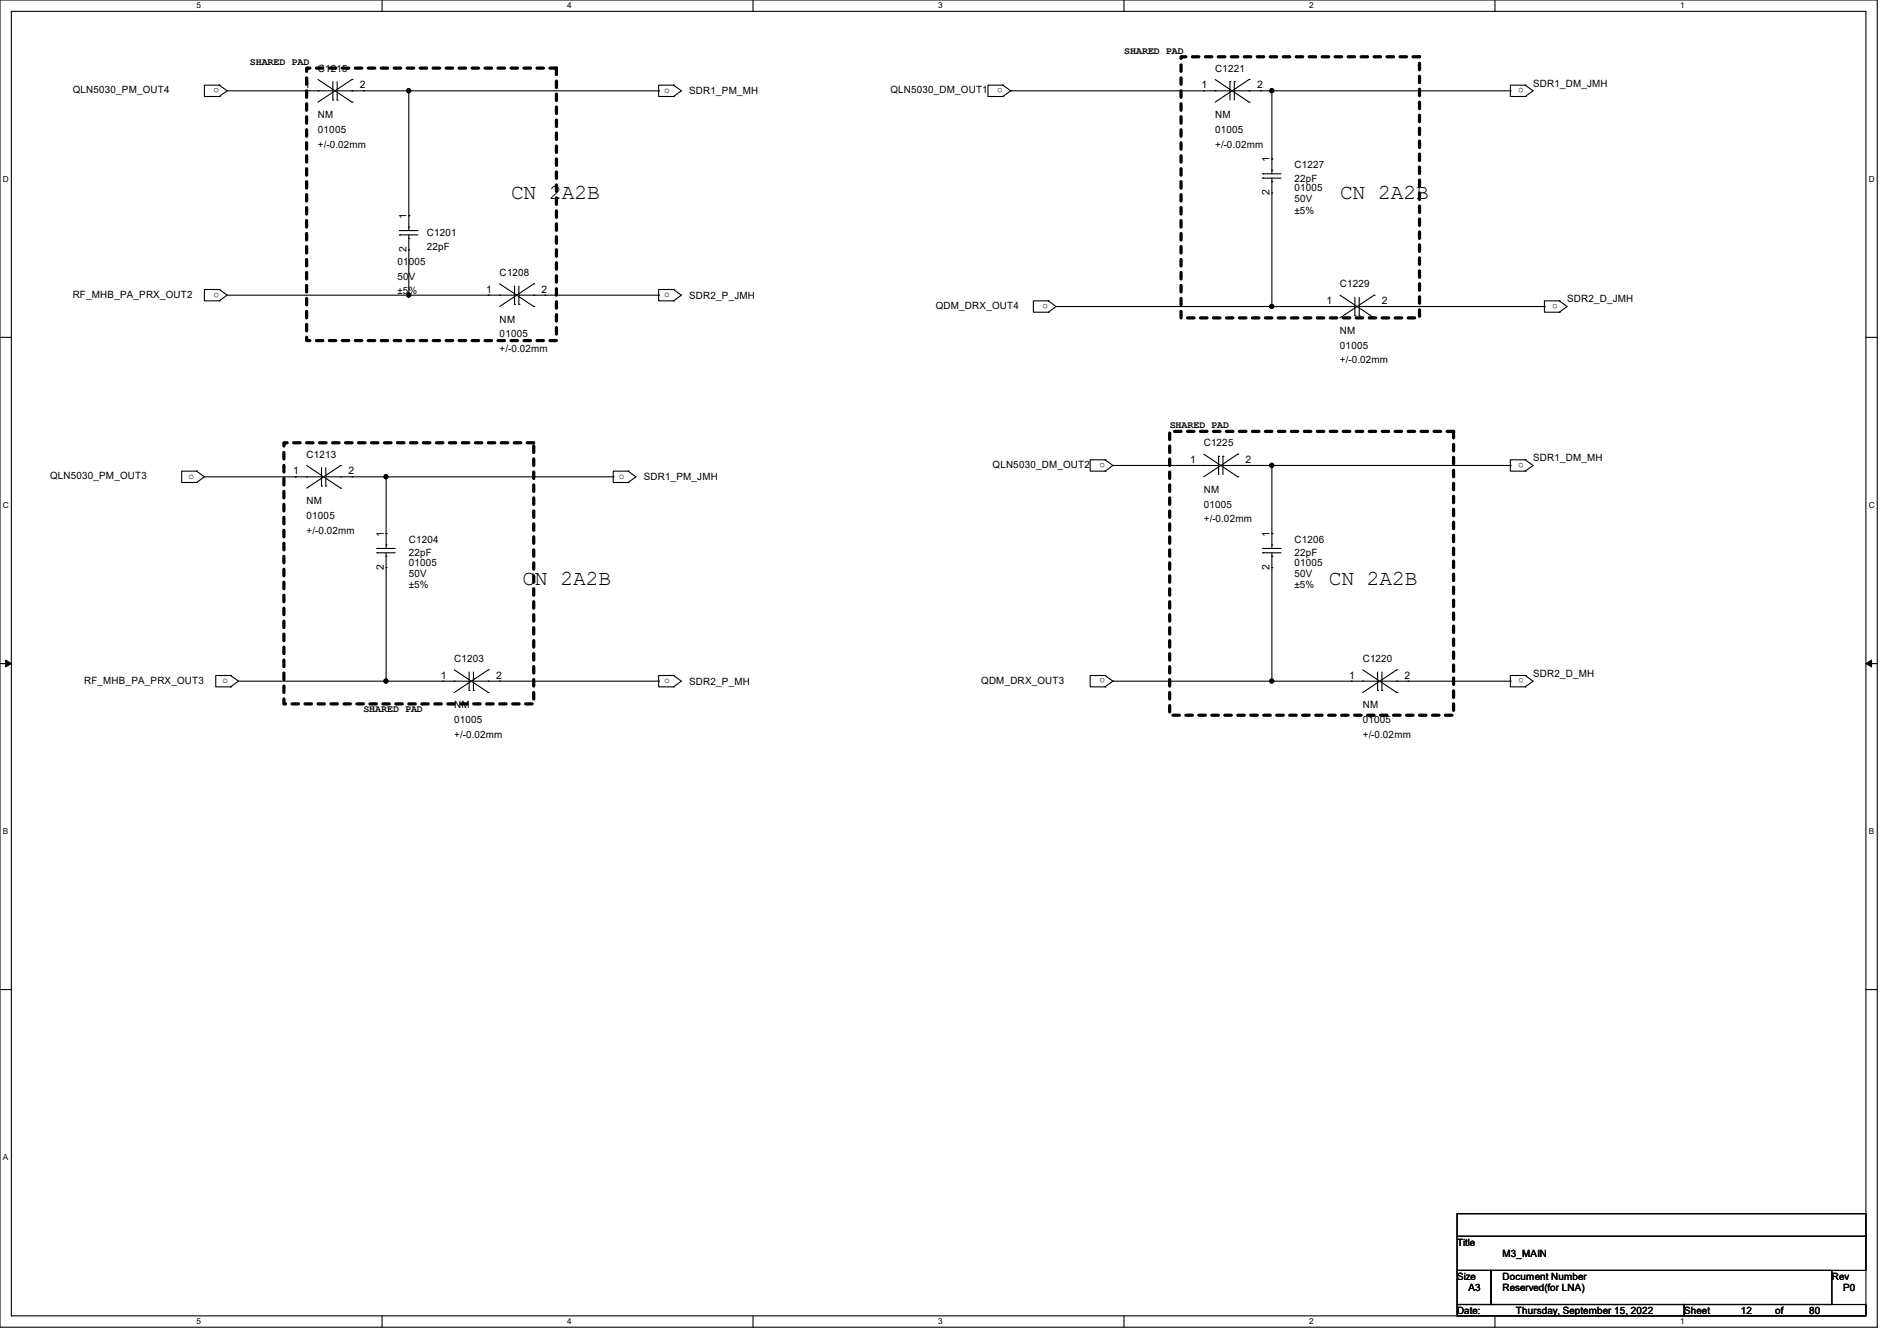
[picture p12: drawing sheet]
<svg xmlns="http://www.w3.org/2000/svg" width="297mm" height="210mm" viewBox="0 0 297 210" stroke-linecap="round" stroke-linejoin="round" font-family="sans-serif">
<path d="M0 0h293.9v207.9h-293.9zM1.8 1.8h290.3v204.3h-290.3z" fill="none" stroke="#000" stroke-width=".17"/>
<g fill="#fff">
<path d="M30.8 .2h.7v1.4h-.7z"/>
<path d="M30.8 206.2h.7v1.4h-.7z"/>
</g>
<path d="M59.8 0v1.8M59.8 206.1v1.8" fill="none" stroke="#000" stroke-width=".17"/>
<g fill="#fff">
<path d="M88.8 .2h.7v1.4h-.7z"/>
<path d="M88.8 206.2h.7v1.4h-.7z"/>
</g>
<path d="M117.9 0v1.8M117.9 206.1v1.8" fill="none" stroke="#000" stroke-width=".17"/>
<g fill="#fff">
<path d="M146.9 .2h.7v1.4h-.7z"/>
<path d="M146.9 206.2h.7v1.4h-.7z"/>
</g>
<path d="M176 0v1.8M176 206.1v1.8" fill="none" stroke="#000" stroke-width=".17"/>
<g fill="#fff">
<path d="M205 .2h.7v1.4h-.7z"/>
<path d="M205 206.2h.7v1.4h-.7z"/>
</g>
<path d="M234.1 0v1.8M234.1 206.1v1.8" fill="none" stroke="#000" stroke-width=".17"/>
<g fill="#fff">
<path d="M263.1 .2h.6v1.4h-.6z"/>
<path d="M263.1 206.2h.6v1.4h-.6z"/>
<path d="M.5 27.3h.9v1.4h-.9z"/>
<path d="M292.6 27.3h.9v1.4h-.9z"/>
<path d="M.5 78.4h.9v1.4h-.9z"/>
<path d="M292.6 78.4h.9v1.4h-.9z"/>
</g>
<path d="M0 52.8h1.8M292.1 52.8h1.8" fill="none" stroke="#000" stroke-width=".17"/>
<g fill="#fff">
<path d="M.5 129.5h.8v1.4h-.8z"/>
<path d="M292.6 129.5h.8v1.4h-.8z"/>
</g>
<path d="M0 103.9h1.8M292.1 103.9h1.8" fill="none" stroke="#000" stroke-width=".17"/>
<path d="M.9 103.4l.9 .5-.9 .5zM292.1 103.9l.9-.5v1z" fill="#000" stroke="#000" stroke-width=".16"/>
<path d="M.5 180.5h.8v1.4h-.8z" fill="#fff"/>
<g fill="none" stroke="#000" stroke-width=".17">
<path d="M34.3 15.1h.1M34.3 13.3h.1M34.3 13.3h-2.3v1.8h2.3M34.3 13.3l1.3 .9M35.6 14.2l-1.3 .9M35.6 14.2h16.5M48 14.2h.1M49.8 14.2h.1M49.8 12.4l5.3 3.6M52.1 15.7h.1M52.1 12.8v2.9M52.8 15.7h.1"/>
<path d="M52.8 14.2h50.3M52.8 12.8v2.9M55.1 14.2h.1M55.1 12.4h.1M55.1 16h.1M55.1 12.4l-5.3 3.6M56.9 14.2h.1M64 14.2h.1M64 14.2v21.9M103.1 14.2h.1M105.5 13.3h.1M105.5 15.1h.1"/>
<path d="M105.5 13.3h-2.4v1.8h2.4M105.5 13.3l1.2 .9-1.2 .9M157 15.1h.1M157 13.3h.1M157 13.3h-2.3v1.8h2.3M157 13.3l1.2 .9M158.2 14.2h.1M158.2 14.2l-1.2 .9M158.2 14.2h34.4M188.5 14.2h.1M190.2 14.2h.1M190.2 12.4l5.4 3.6"/>
<path d="M192.6 12.8h.1M192.6 12.8v2.9M193.3 12.8h.1M193.3 12.8v2.9M193.3 14.2h43.2M195.6 14.2h.1M195.6 16h.1M195.6 12.4h.1M195.6 12.4l-5.4 3.6M197.4 14.2h.1M199.1 14.2h.1M199.1 14.2v13"/>
<path d="M236.5 14.2h.1M238.8 15.1h.1M238.8 13.3h.1M238.8 13.3h-2.3v1.8h2.3M238.8 13.3l1.2 .9-1.2 .9M62.6 36.1h.1M62.6 36.8h.1M62.6 36.1h2.8M62.6 36.8h2.8M64 35.6h.1M64 37.3h.1M64 33.8h.1"/>
<path d="M64 39.1h.1M64 36.8v9.4M197.7 27.2h.1M197.7 27.9h.1M197.7 27.2h2.9M197.7 27.9h2.9M199.1 26.7h.1M199.1 28.4h.1M199.1 24.9h.1M199.1 30.2h.1M199.1 27.9v20.1M34.3 47.1h.1"/>
<path d="M34.3 45.3h.1M34.3 45.3h-2.3v1.8h2.3M34.3 45.3l1.3 .9M35.6 46.2l-1.3 .9M35.6 46.2h45M64 46.2h.1M76.5 46.2h.1M78.2 46.2h.1M78.2 44.4l5.4 3.6M80.6 47.7h.1M80.6 44.8v2.9M81.2 47.7h.1"/>
<path d="M81.2 44.8v2.9M81.2 46.2h21.9M83.6 46.2h.1M83.6 44.4h.1M83.6 48h.1M83.6 44.4l-5.4 3.6M85.3 46.2h.1M103.1 46.2h.1M105.5 45.3h.1M105.5 47.1h.1M105.5 45.3h-2.4v1.8h2.4M105.5 45.3l1.2 .9-1.2 .9"/>
<path d="M164.1 48.9h.1M164.1 47.1h.1M164.1 47.1h-2.3v1.8h2.3M164.1 47.1l1.3 .9M165.4 48l-1.3 .9M165.4 48h46.7M199.1 48h.1M208 48h.1M209.8 48h.1M209.8 46.2l5.3 3.6M212.1 49.4h.1M212.1 46.6v2.8"/>
<path d="M212.8 49.4h.1M212.8 46.6v2.8M212.8 48h29M215.1 48h.1M215.1 46.2h.1M215.1 49.8h.1M215.1 46.2l-5.3 3.6M216.9 48h.1M241.8 48h.1M244.1 48.9h.1M244.1 47.1h.1M244.1 47.1h-2.3v1.8h2.3"/>
<path d="M244.1 47.1l1.3 .9-1.3 .9M30.8 73.8h.1M30.8 75.6h.1M30.8 73.8h-2.4v1.8h2.4M30.8 73.8l1.2 .9M32 74.7l-1.2 .9M32 74.7h18.3M46.2 74.7h.1M48 74.7h.1M48 72.9l5.3 3.6M50.3 76.1h.1M50.3 73.2v2.9"/>
<path d="M51 76.1h.1M51 73.2v2.9M51 74.7h45M53.3 74.7h.1M53.3 72.9h.1M53.3 76.5h.1M53.3 72.9l-5.3 3.6M55.1 74.7h.1M60.5 74.7h.1M60.5 74.7v11.2M96 74.7h.1M98.3 73.8h.1"/>
<path d="M98.3 75.6h.1M98.3 73.8h-2.3v1.8h2.3M98.3 73.8l1.3 .9-1.3 .9M173 73.8h.1M173 72h.1M173 72h-2.3v1.8h2.3M173 72l1.2 .9M174.2 72.9h.1M174.2 72.9l-1.2 .9M174.2 72.9h16.6M186.7 72.9h.1M188.5 72.9h.1"/>
<path d="M188.5 71.1l5.3 3.6M190.8 71.5h.1M190.8 71.5v2.8M191.5 71.5h.1M191.5 71.5v2.8M191.5 72.9h45M193.8 72.9h.1M193.8 74.7h.1M193.8 71.1h.1M193.8 71.1l-5.3 3.6M195.6 72.9h.1M199.1 72.9h.1"/>
<path d="M199.1 72.9v13M236.5 72.9h.1M238.8 73.8h.1M238.8 72h.1M238.8 72h-2.3v1.8h2.3M238.8 72l1.2 .9-1.2 .9M59 85.9h.1M59 86.6h.1M59 85.9h2.9M59 86.6h2.9M60.5 85.3h.1M60.5 87.1h.1"/>
<path d="M60.5 83.6h.1M60.5 88.9h.1M60.5 86.6v20.1M197.7 85.9h.1M197.7 86.6h.1M197.7 85.9h2.9M197.7 86.6h2.9M199.1 85.3h.1M199.1 87.1h.1M199.1 83.6h.1M199.1 88.9h.1M199.1 86.6v20.1"/>
<path d="M36.1 105.8h.1M36.1 107.6h.1M36.1 105.8h-2.3v1.8h2.3M36.1 105.8l1.2 .9M37.3 106.7l-1.2 .9M37.3 106.7h36.1M60.5 106.7h.1M69.3 106.7h.1M71.1 106.7h.1M71.1 104.9l5.4 3.6M73.4 108.1h.1M73.4 105.2v2.9"/>
<path d="M74.1 108.1h.1M74.1 105.2v2.9M74.1 106.7h29M76.5 106.7h.1M76.5 104.9h.1M76.5 108.5h.1M76.5 104.9l-5.4 3.6M78.2 106.7h.1M103.1 106.7h.1M105.5 105.8h.1M105.5 107.6h.1M105.5 105.8h-2.4v1.8h2.4"/>
<path d="M105.5 105.8l1.2 .9-1.2 .9M173 107.6h.1M173 105.8h.1M173 105.8h-2.3v1.8h2.3M173 105.8l1.2 .9M174.2 106.7h.1M174.2 106.7l-1.2 .9M174.2 106.7h41.5M199.1 106.7h.1M211.6 106.7h.1M213.4 106.7h.1M213.4 104.9l5.3 3.6"/>
<path d="M215.7 108.1h.1M215.7 105.2v2.9M216.4 108.1h.1M216.4 106.7h20.1M216.4 105.2v2.9M218.7 106.7h.1M218.7 104.9h.1M218.7 108.5h.1M218.7 104.9l-5.3 3.6M220.5 106.7h.1M236.5 106.7h.1M238.8 107.6h.1"/>
<path d="M238.8 105.8h.1M238.8 105.8h-2.3v1.8h2.3M238.8 105.8l1.2 .9-1.2 .9M0 155h1.8M292.1 155h1.8M228.1 190.1h64v3.5h-64zM228.1 193.6h64v5.4h-64zM228.1 199h5.4v5.3h-5.4zM233.5 199h53.3v5.3h-53.3zM228.1 204.3h35.6v1.8h-35.6zM263.7 204.3h28.4v1.8h-28.4z"/>
</g>
<path d="M48 10.7h39.1v42.6h-39.1zM184.9 8.9h37.3v40.9h-37.3zM44.4 69.3h39.2v40.9h-39.2zM183.1 67.6h44.5v44.4h-44.5z" fill="none" stroke="#000" stroke-width=".51" stroke-dasharray="1 1"/>
<g fill="#000" stroke="#000" stroke-width=".17">
<circle cx="64" cy="14.2" r=".32"/>
<circle cx="199.1" cy="14.2" r=".32"/>
<circle cx="64" cy="46.2" r=".32"/>
<circle cx="199.1" cy="48" r=".32"/>
<circle cx="60.4" cy="74.7" r=".32"/>
<circle cx="199.1" cy="72.9" r=".32"/>
<circle cx="60.4" cy="106.7" r=".32"/>
<circle cx="199.1" cy="106.7" r=".32"/>
</g>
<g font-size="3.3">
<text x="80" y="31.1">CN 2A2B</text>
<text x="209.8" y="31.1">CN 2A2B</text>
<text x="81.8" y="91.6">CN 2A2B</text>
<text x="208" y="91.6">CN 2A2B</text>
</g>
<g font-size="1.6">
<text x="39.1" y="10.2">SHARED PAD</text>
<text x="49.8" y="11.2">C1215</text>
<text x="176" y="8.4">SHARED PAD</text>
<text x="190.2" y="11.2">C1221</text>
<text x="11.4" y="14.6">QLN5030_PM_OUT4</text>
<text x="34.3" y="13.8" transform="rotate(-180 34.3 13.8)">o</text>
<text x="47.7" y="13.8">1</text>
<text x="56.3" y="13.8">2</text>
<text x="104" y="14.6">o</text>
<text x="107.9" y="14.8">SDR1_PM_MH</text>
<text x="139.4" y="14.6">QLN5030_DM_OUT1</text>
<text x="157" y="13.8" transform="rotate(-180 157 13.8)">o</text>
<text x="188.1" y="13.8">1</text>
<text x="196.8" y="13.8">2</text>
<text x="238.6" y="13.8" transform="rotate(-180 238.6 13.8)">o</text>
<text x="240" y="13.6">SDR1_DM_JMH</text>
<text x="49.8" y="18.5">NM</text>
<text x="49.8" y="20.8">01005</text>
<text x="49.8" y="23.1">+/-0.02mm</text>
<text x="190.2" y="18.5">NM</text>
<text x="190.2" y="20.8">01005</text>
<text x="190.2" y="23.1">+/-0.02mm</text>
<text x="198.8" y="25.4" transform="rotate(-90 198.8 25.4)">1</text>
<text x="202.7" y="26.3">C1227</text>
<text x="202.7" y="28.5">22pF</text>
<text x="202.7" y="29.9">01005</text>
<text x="63.6" y="34.3" transform="rotate(-90 63.6 34.3)">1</text>
<text x="198.8" y="30.6" transform="rotate(-90 198.8 30.6)">2</text>
<text x="202.7" y="31.7">50V</text>
<text x="202.7" y="33.4">±5%</text>
<text x="62.2" y="41.4">01005</text>
<text x="63.6" y="39.5" transform="rotate(-90 63.6 39.5)">2</text>
<text x="66.8" y="37">C1201</text>
<text x="66.8" y="39.1">22pF</text>
<text x="11.4" y="46.6">RF_MHB_PA_PRX_OUT2</text>
<text x="34.3" y="45.8" transform="rotate(-180 34.3 45.8)">o</text>
<text x="62.2" y="43.8">50V</text>
<text x="62.2" y="46.1">±5%</text>
<text x="76.1" y="45.9">1</text>
<text x="78.2" y="43.2">C1208</text>
<text x="84.8" y="45.9">2</text>
<text x="104" y="46.6">o</text>
<text x="107.9" y="46.8">SDR2_P_JMH</text>
<text x="164.1" y="47.6" transform="rotate(-180 164.1 47.6)">o</text>
<text x="207.7" y="47.6">1</text>
<text x="209.8" y="45">C1229</text>
<text x="216.4" y="47.6">2</text>
<text x="243.9" y="47.6" transform="rotate(-180 243.9 47.6)">o</text>
<text x="245.4" y="47.3">SDR2_D_JMH</text>
<text x="78.2" y="50.5">NM</text>
<text x="78.2" y="52.8">01005</text>
<text x="146.5" y="48.4">QDM_DRX_OUT4</text>
<text x="209.8" y="52.3">NM</text>
<text x="78.2" y="55.1">+/-0.02mm</text>
<text x="209.8" y="54.6">01005</text>
<text x="209.8" y="56.9">+/-0.02mm</text>
<text x="48" y="71.7">C1213</text>
<text x="183.1" y="67.1">SHARED PAD</text>
<text x="188.5" y="69.9">C1225</text>
<text x="7.8" y="75.1">QLN5030_PM_OUT3</text>
<text x="29.5" y="75">o</text>
<text x="45.9" y="74.3">1</text>
<text x="54.6" y="74.3">2</text>
<text x="96.9" y="75">o</text>
<text x="100.8" y="75.2">SDR1_PM_JMH</text>
<text x="155.4" y="73.3">QLN5030_DM_OUT2</text>
<text x="173" y="72.5" transform="rotate(-180 173 72.5)">o</text>
<text x="186.4" y="72.5">1</text>
<text x="188.5" y="77.2">NM</text>
<text x="195" y="72.5">2</text>
<text x="238.6" y="72.5" transform="rotate(-180 238.6 72.5)">o</text>
<text x="240" y="72.2">SDR1_DM_MH</text>
<text x="48" y="79">NM</text>
<text x="48" y="81.3">01005</text>
<text x="48" y="83.6">+/-0.02mm</text>
<text x="188.5" y="79.5">01005</text>
<text x="188.5" y="81.8">+/-0.02mm</text>
<text x="60.1" y="89.2" transform="rotate(-90 60.1 89.2)">2</text>
<text x="60.1" y="84.1" transform="rotate(-90 60.1 84.1)">1</text>
<text x="64" y="85">C1204</text>
<text x="64" y="87.1">22pF</text>
<text x="64" y="88.6">01005</text>
<text x="198.8" y="89.2" transform="rotate(-90 198.8 89.2)">2</text>
<text x="198.8" y="84.1" transform="rotate(-90 198.8 84.1)">1</text>
<text x="202.7" y="85">C1206</text>
<text x="202.7" y="87.1">22pF</text>
<text x="202.7" y="88.6">01005</text>
<text x="64" y="90.3">50V</text>
<text x="64" y="92.1">±5%</text>
<text x="202.7" y="90.3">50V</text>
<text x="202.7" y="92.1">±5%</text>
<text x="13.2" y="107.1">RF_MHB_PA_PRX_OUT3</text>
<text x="34.8" y="107">o</text>
<text x="69" y="106.3">1</text>
<text x="71.1" y="103.7">C1203</text>
<text x="77.7" y="106.3">2</text>
<text x="104" y="107">o</text>
<text x="107.9" y="107.2">SDR2_P_MH</text>
<text x="153.6" y="107.1">QDM_DRX_OUT3</text>
<text x="173" y="106.3" transform="rotate(-180 173 106.3)">o</text>
<text x="211.2" y="106.3">1</text>
<text x="213.4" y="103.7">C1220</text>
<text x="219.9" y="106.3">2</text>
<text x="238.6" y="106.3" transform="rotate(-180 238.6 106.3)">o</text>
<text x="240" y="106">SDR2_D_MH</text>
<text x="56.9" y="111.5">SHARED PAD</text>
<text x="71.1" y="111">NM</text>
<text x="71.1" y="113.3">01005</text>
<text x="213.4" y="111">NM</text>
<text x="213.4" y="113.3">01005</text>
<text x="71.1" y="115.6">+/-0.02mm</text>
<text x="213.4" y="115.6">+/-0.02mm</text>
<text x="228.1" y="195.1">Title</text>
<text x="235.2" y="196.8">M3_MAIN</text>
<text x="228.1" y="200.4">Size</text>
<text x="229.9" y="202.2">A3</text>
<text x="235.2" y="200.4">Document Number</text>
<text x="235.2" y="202.2">Reserved(for LNA)</text>
<text x="286.8" y="200.4">Rev</text>
<text x="288.6" y="202.2">P0</text>
<text x="228.1" y="205.7">Date:</text>
<text x="237.4" y="205.7">Thursday, September 15, 2022</text>
<text x="263.7" y="205.7">Sheet</text>
<text x="272.6" y="205.7">12</text>
<text x="277.9" y="205.7">of</text>
<text x="283.2" y="205.7">80</text>
</g>
<g font-size="1.3">
<text x="30.8" y="1.3">5</text>
<text x="88.8" y="1.3">4</text>
<text x="146.9" y="1.3">3</text>
<text x="205" y="1.3">2</text>
<text x="263.1" y="1.3">1</text>
<text x=".5" y="28.4">D</text>
<text x="292.6" y="28.4">D</text>
<text x=".5" y="79.5">C</text>
<text x="292.6" y="79.5">C</text>
<text x=".5" y="130.6">B</text>
<text x="292.6" y="130.6">B</text>
<text x=".5" y="181.7">A</text>
<text x="30.8" y="207.4">5</text>
<text x="88.8" y="207.4">4</text>
<text x="146.9" y="207.4">3</text>
<text x="205" y="207.4">2</text>
<text x="263.1" y="207.4">1</text>
</g>
</svg>
